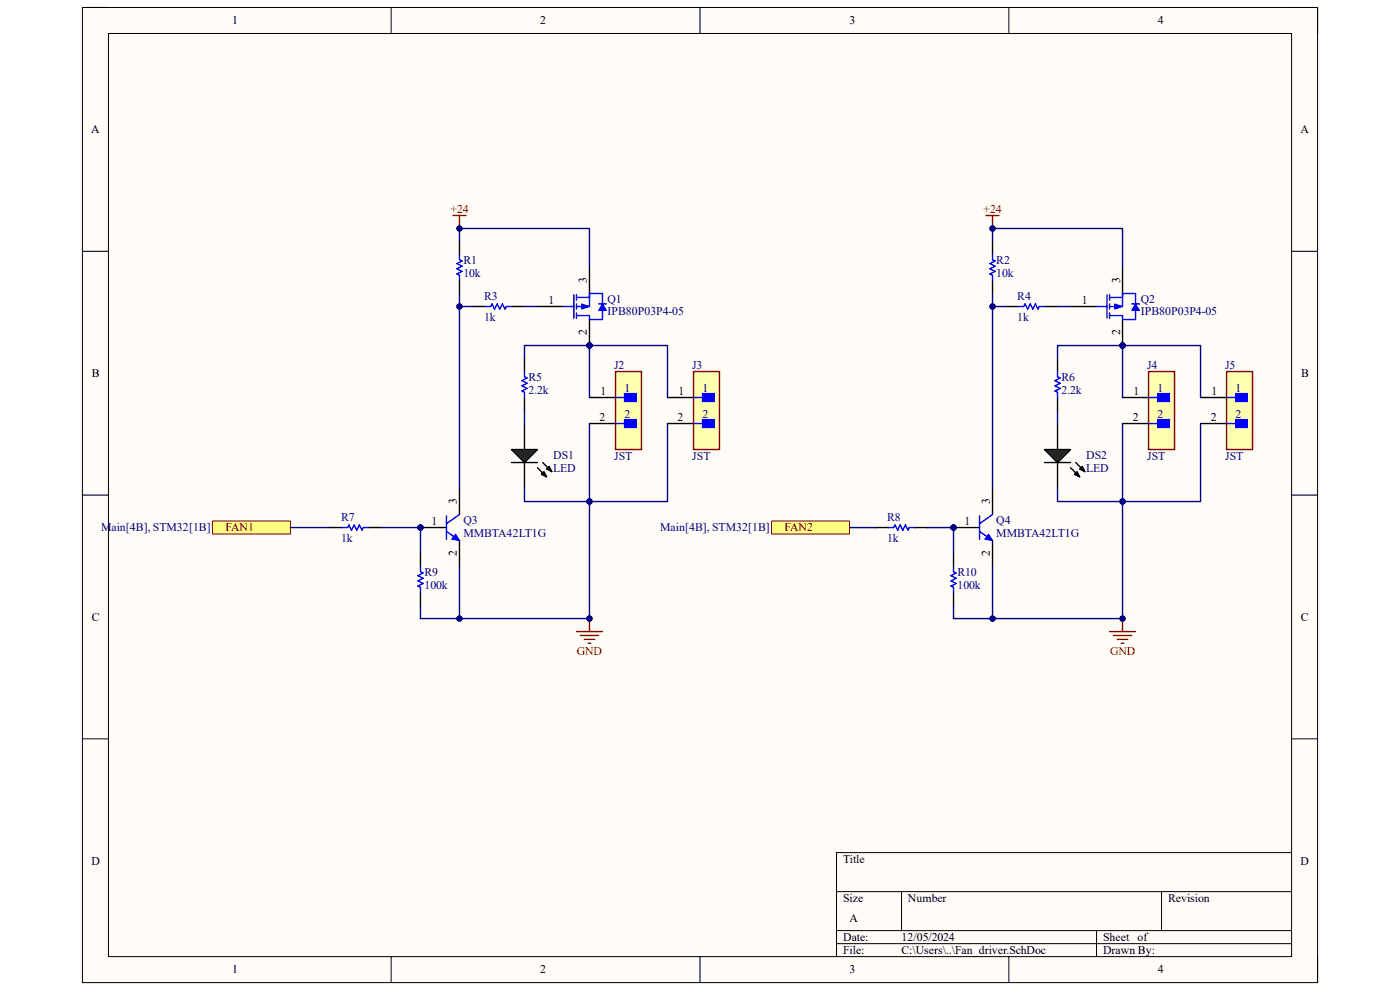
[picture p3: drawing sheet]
<svg xmlns="http://www.w3.org/2000/svg" width="297mm" height="210mm" viewBox="0 0 297 210" stroke-linecap="round" stroke-linejoin="round" font-family="sans-serif">
<path d="M17.5 1.6h262v206.8h-262z" fill-rule="evenodd" fill="#fffcf8"/>
<path d="M17.5 1.6h262v206.8h-262z" fill="none" stroke="#000" stroke-width=".21"/>
<path d="M23 7.1h251v195.8h-251z" fill-rule="evenodd" fill="#fffcf8"/>
<g fill="none" stroke="#000" stroke-width=".21">
<path d="M17.5 1.6h5.5M23 7.1h251v195.8h-251zM83 1.6v5.5M148.5 1.6v5.5M214 1.6v5.5M274 1.6h5.5v5.5M17.5 53.3h5.5M274 53.3h5.5M17.5 105h5.5M274 105h5.5M17.5 156.7h5.5M274 156.7h5.5"/>
<path d="M177.5 189.1h96.5M177.5 197.4h96.5M191.3 189.1v8.3M232.6 197.4v5.5M246.4 189.1v8.3M274 180.9h-96.5v22M83 202.9v5.5M148.5 202.9v5.5M177.5 200.2h96.5M214 202.9v5.5M279.5 202.9v5.5"/>
</g>
<circle cx="89.2" cy="111.9" r=".55" fill="#000080"/>
<circle cx="89.2" cy="111.9" r=".55" fill="none" stroke="#000080" stroke-width=".21"/>
<path d="M89.2 111.9h5.5" fill="none" stroke="#000" stroke-width=".3"/>
<circle cx="89.2" cy="111.9" r=".55" fill="#000080"/>
<circle cx="89.2" cy="111.9" r=".55" fill="none" stroke="#000080" stroke-width=".21"/>
<path d="M97.5 103.6v5.6M97.5 114.7v5.5" fill="none" stroke="#000" stroke-width=".3"/>
<path d="M94.7 112.7l2.8 2M94.7 109.4v5M97.5 109.2l-2.8 1.9" fill="none" stroke="#00f" stroke-width=".3"/>
<path d="M96.6 113.3l.9 1.4-1.7-.3z" fill="#00f"/>
<path d="M96.6 113.3l.9 1.4-1.7-.3z" fill="none" stroke="#00f" stroke-width=".21"/>
<path d="M69.9 111.9h2.7M78.2 111.9h2.7" fill="none" stroke="#000" stroke-width=".3"/>
<path d="M72.6 111.9h1.2l.2-.5 .6 1.1 .5-1.1 .6 1.1 .5-1.1 .6 1.1 .3-.6h1.1" fill="none" stroke="#00f" stroke-width=".3"/>
<path d="M45.1 110.5h16.5v2.8h-16.5z" fill-rule="evenodd" fill="#ffff80"/>
<path d="M45.1 110.5h16.5v2.8h-16.5z" fill="none" stroke="#800000" stroke-width=".21"/>
<path d="M163.7 110.5h16.5v2.8h-16.5z" fill-rule="evenodd" fill="#ffff80"/>
<path d="M163.7 110.5h16.5v2.8h-16.5z" fill="none" stroke="#800000" stroke-width=".21"/>
<circle cx="125.1" cy="73.3" r=".55" fill="#000080"/>
<circle cx="125.1" cy="73.3" r=".55" fill="none" stroke="#000080" stroke-width=".21"/>
<path d="M125.1 56.7v5.6M114 65h5.5M125.1 67.8v5.5" fill="none" stroke="#000" stroke-width=".3"/>
<circle cx="125.1" cy="73.3" r=".55" fill="#000080"/>
<circle cx="125.1" cy="73.3" r=".55" fill="none" stroke="#000080" stroke-width=".21"/>
<path d="M119.5 65h2.3M121.8 62.5v5M122.3 63.1h2.8M122.3 67h2.8M122.3 62.5v1.1M122.3 64.5v1.1M122.3 66.4v1.1M125.1 62.3v2.7h-2.8" fill="none" stroke="#00f" stroke-width=".3"/>
<path d="M123.4 64.5l1.7 .5-1.7 .6z" fill="#00f"/>
<path d="M123.4 64.5l1.7 .5-1.7 .6z" fill="none" stroke="#00f" stroke-width=".21"/>
<path d="M125.1 63.1v-.8h2.7v2.2M127.8 65.8v2h-2.7" fill="none" stroke="#00f" stroke-width=".3"/>
<path d="M127.8 64.5l.8 1.3h-1.6z" fill="#00f"/>
<path d="M127.8 64.5l.8 1.3h-1.6z" fill="none" stroke="#00f" stroke-width=".21"/>
<path d="M97.5 54v1.1l.5 .3-1.1 .5 1.1 .6-1.1 .5 1.1 .6-1.1 .5 .6 .3v1.1M103 65h1.1l.3-.5 .5 1.1 .6-1.1 .5 1.1 .6-1.1 .5 1.1 .3-.6h1.1M125.1 67v.8M127 64.5h1.6M89.2 120.2v1.1l.6 .3-1.1 .5 1.1 .6-1.1 .5 1.1 .6-1.1 .5 .5 .3v1.1" fill="none" stroke="#00f" stroke-width=".3"/>
<path d="M97.5 51.2v2.8M97.5 59.5v2.8M100.2 65h2.8M108.5 65h2.8M89.2 117.4v2.8M89.2 125.7v2.8" fill="none" stroke="#000" stroke-width=".3"/>
<path d="M130.6 78.8h5.5v16.6h-5.5z" fill-rule="evenodd" fill="#ffffb0"/>
<path d="M130.6 78.8h5.5v16.6h-5.5z" fill="none" stroke="#800000" stroke-width=".3"/>
<path d="M132.5 83.5h2.5v1.7h-2.5z" fill-rule="evenodd" fill="#00f"/>
<path d="M130.6 84.3h1.9M132.5 83.5h2.5v1.7h-2.5z" fill="none" stroke="#00f" stroke-width=".3"/>
<path d="M132.5 89h2.5v1.7h-2.5z" fill-rule="evenodd" fill="#00f"/>
<path d="M130.6 89.8h1.9M132.5 89h2.5v1.7h-2.5z" fill="none" stroke="#00f" stroke-width=".3"/>
<path d="M125.1 84.3h5.5M125.1 89.8h5.5" fill="none" stroke="#000" stroke-width=".3"/>
<path d="M147.1 78.8h5.5v16.6h-5.5z" fill-rule="evenodd" fill="#ffffb0"/>
<path d="M147.1 78.8h5.5v16.6h-5.5z" fill="none" stroke="#800000" stroke-width=".3"/>
<path d="M149.1 83.5h2.4v1.7h-2.4z" fill-rule="evenodd" fill="#00f"/>
<path d="M147.1 84.3h2M149.1 83.5h2.4v1.7h-2.4z" fill="none" stroke="#00f" stroke-width=".3"/>
<path d="M149.1 89h2.4v1.7h-2.4z" fill-rule="evenodd" fill="#00f"/>
<path d="M147.1 89.8h2M149.1 89h2.4v1.7h-2.4z" fill="none" stroke="#00f" stroke-width=".3"/>
<path d="M111.3 89.8v5.6M111.3 98.1v5.5M141.6 84.3h5.5M141.6 89.8h5.5" fill="none" stroke="#000" stroke-width=".3"/>
<path d="M108.5 95.4h5.5l-2.7 2.7z" fill="#00bf00"/>
<path d="M111.3 76.1v2.7M108.5 95.4h5.5l-2.7 2.7zM108.5 98.1h5.5M111.3 84.3v2.8M114 99.2l2 2M115.1 98.1l2 1.9M116 99.5l.5-.6 .6 1.1zM115.4 100l.6 1.2-1.1-.6z" fill="none" stroke="#000" stroke-width=".3"/>
<path d="M115.4 100l.6 1.2-1.1-.6zM116 99.5l.5-.6 .6 1.1z" fill="#000"/>
<path d="M111.3 78.8v1.1l.5 .3-1.1 .5 1.1 .6-1.1 .5 1.1 .6-1.1 .6 .6 .2v1.1" fill="none" stroke="#00f" stroke-width=".3"/>
<circle cx="202.3" cy="111.9" r=".55" fill="#000080"/>
<circle cx="202.3" cy="111.9" r=".55" fill="none" stroke="#000080" stroke-width=".21"/>
<path d="M202.3 111.9h5.5" fill="none" stroke="#000" stroke-width=".3"/>
<circle cx="202.3" cy="111.9" r=".55" fill="#000080"/>
<circle cx="202.3" cy="111.9" r=".55" fill="none" stroke="#000080" stroke-width=".21"/>
<path d="M210.6 103.6v5.6M210.6 114.7v5.5" fill="none" stroke="#000" stroke-width=".3"/>
<path d="M207.8 112.7l2.8 2M207.8 109.4v5M210.6 109.2l-2.8 1.9" fill="none" stroke="#00f" stroke-width=".3"/>
<path d="M209.7 113.3l.9 1.4-1.7-.3z" fill="#00f"/>
<path d="M209.7 113.3l.9 1.4-1.7-.3z" fill="none" stroke="#00f" stroke-width=".21"/>
<path d="M185.7 111.9h2.8M194 111.9h2.8" fill="none" stroke="#000" stroke-width=".3"/>
<path d="M188.5 111.9h1.1l.3-.5 .5 1.1 .6-1.1 .5 1.1 .6-1.1 .5 1.1 .3-.6h1.1" fill="none" stroke="#00f" stroke-width=".3"/>
<circle cx="238.1" cy="73.3" r=".55" fill="#000080"/>
<circle cx="238.1" cy="73.3" r=".55" fill="none" stroke="#000080" stroke-width=".21"/>
<path d="M238.1 56.7v5.6M227.1 65h5.5M238.1 67.8v5.5" fill="none" stroke="#000" stroke-width=".3"/>
<circle cx="238.1" cy="73.3" r=".55" fill="#000080"/>
<circle cx="238.1" cy="73.3" r=".55" fill="none" stroke="#000080" stroke-width=".21"/>
<path d="M232.6 65h2.2M234.8 62.5v5M235.4 63.1h2.7M235.4 67h2.7M235.4 62.5v1.1M235.4 64.5v1.1M235.4 66.4v1.1M238.1 62.3v2.7h-2.7" fill="none" stroke="#00f" stroke-width=".3"/>
<path d="M236.5 64.5l1.6 .5-1.6 .6z" fill="#00f"/>
<path d="M236.5 64.5l1.6 .5-1.6 .6z" fill="none" stroke="#00f" stroke-width=".21"/>
<path d="M238.1 63.1v-.8h2.8v2.2M240.9 65.8v2h-2.8" fill="none" stroke="#00f" stroke-width=".3"/>
<path d="M240.9 64.5l.8 1.3h-1.6z" fill="#00f"/>
<path d="M240.9 64.5l.8 1.3h-1.6z" fill="none" stroke="#00f" stroke-width=".21"/>
<path d="M210.6 54v1.1l.5 .3-1.1 .5 1.1 .6-1.1 .5 1.1 .6-1.1 .5 .6 .3v1.1M216.1 65h1.1l.3-.5 .5 1.1 .6-1.1 .5 1.1 .6-1.1 .5 1.1 .3-.6h1.1M238.1 67v.8M240.1 64.5h1.6M202.3 120.2v1.1l.5 .3-1.1 .5 1.1 .6-1.1 .5 1.1 .6-1.1 .5 .6 .3v1.1" fill="none" stroke="#00f" stroke-width=".3"/>
<path d="M210.6 51.2v2.8M210.6 59.5v2.8M213.3 65h2.8M221.6 65h2.8M202.3 117.4v2.8M202.3 125.7v2.8" fill="none" stroke="#000" stroke-width=".3"/>
<path d="M243.7 78.8h5.5v16.6h-5.5z" fill-rule="evenodd" fill="#ffffb0"/>
<path d="M243.7 78.8h5.5v16.6h-5.5z" fill="none" stroke="#800000" stroke-width=".3"/>
<path d="M245.6 83.5h2.5v1.7h-2.5z" fill-rule="evenodd" fill="#00f"/>
<path d="M243.7 84.3h1.9M245.6 83.5h2.5v1.7h-2.5z" fill="none" stroke="#00f" stroke-width=".3"/>
<path d="M245.6 89h2.5v1.7h-2.5z" fill-rule="evenodd" fill="#00f"/>
<path d="M243.7 89.9h1.9M245.6 89h2.5v1.7h-2.5z" fill="none" stroke="#00f" stroke-width=".3"/>
<path d="M238.1 84.3h5.6M238.1 89.9h5.6" fill="none" stroke="#000" stroke-width=".3"/>
<path d="M260.2 78.8h5.5v16.6h-5.5z" fill-rule="evenodd" fill="#ffffb0"/>
<path d="M260.2 78.8h5.5v16.6h-5.5z" fill="none" stroke="#800000" stroke-width=".3"/>
<path d="M262.1 83.5h2.5v1.7h-2.5z" fill-rule="evenodd" fill="#00f"/>
<path d="M260.2 84.3h1.9M262.1 83.5h2.5v1.7h-2.5z" fill="none" stroke="#00f" stroke-width=".3"/>
<path d="M262.1 89h2.5v1.7h-2.5z" fill-rule="evenodd" fill="#00f"/>
<path d="M260.2 89.9h1.9M262.1 89h2.5v1.7h-2.5z" fill="none" stroke="#00f" stroke-width=".3"/>
<path d="M224.4 89.9v5.5M224.4 98.1v5.5M254.7 84.3h5.5M254.7 89.9h5.5" fill="none" stroke="#000" stroke-width=".3"/>
<path d="M221.6 95.4h5.5l-2.7 2.7z" fill="#00bf00"/>
<path d="M224.4 76.1v2.7M221.6 95.4h5.5l-2.7 2.7zM221.6 98.1h5.5M224.4 84.3v2.8M227.1 99.2l1.9 2M228.2 98.1l2 2M229 99.5l.6-.5 .6 1.1zM228.5 100.1l.5 1.1-1.1-.6z" fill="none" stroke="#000" stroke-width=".3"/>
<path d="M228.5 100.1l.5 1.1-1.1-.6zM229 99.5l.6-.5 .6 1.1z" fill="#000"/>
<path d="M224.4 78.8v1.1l.5 .3-1.1 .6 1.1 .5-1.1 .6 1.1 .5-1.1 .6 .6 .2v1.1" fill="none" stroke="#00f" stroke-width=".3"/>
<path d="M97.5 120.2v11" fill="none" stroke="#000080" stroke-width=".3"/>
<circle cx="97.5" cy="131.2" r=".55" fill="#000080"/>
<circle cx="97.5" cy="131.2" r=".55" fill="none" stroke="#000080" stroke-width=".21"/>
<path d="M80.9 111.9h8.3" fill="none" stroke="#000080" stroke-width=".3"/>
<circle cx="89.2" cy="111.9" r=".55" fill="#000080"/>
<circle cx="89.2" cy="111.9" r=".55" fill="none" stroke="#000080" stroke-width=".21"/>
<path d="M61.6 111.9h8.3M89.2 111.9v5.5M180.2 111.9h5.5" fill="none" stroke="#000080" stroke-width=".3"/>
<circle cx="89.2" cy="111.9" r=".55" fill="#000080"/>
<circle cx="89.2" cy="111.9" r=".55" fill="none" stroke="#000080" stroke-width=".21"/>
<path d="M97.5 62.3v2.7h2.7M111.3 65h2.7M89.2 128.5v2.7" fill="none" stroke="#000080" stroke-width=".3"/>
<circle cx="97.5" cy="65" r=".55" fill="#000080"/>
<circle cx="97.5" cy="65" r=".55" fill="none" stroke="#000080" stroke-width=".21"/>
<path d="M97.5 65v38.6" fill="none" stroke="#000080" stroke-width=".3"/>
<circle cx="97.5" cy="65" r=".55" fill="#000080"/>
<circle cx="97.5" cy="65" r=".55" fill="none" stroke="#000080" stroke-width=".21"/>
<path d="M125.1 73.3v11" fill="none" stroke="#000080" stroke-width=".3"/>
<circle cx="125.1" cy="73.3" r=".55" fill="#000080"/>
<circle cx="125.1" cy="73.3" r=".55" fill="none" stroke="#000080" stroke-width=".21"/>
<path d="M125.1 73.3h16.5v11" fill="none" stroke="#000080" stroke-width=".3"/>
<circle cx="125.1" cy="73.3" r=".55" fill="#000080"/>
<circle cx="125.1" cy="73.3" r=".55" fill="none" stroke="#000080" stroke-width=".21"/>
<path d="M125.1 89.8v16.6h16.5v-16.6" fill="none" stroke="#000080" stroke-width=".3"/>
<circle cx="125.1" cy="106.4" r=".55" fill="#000080"/>
<circle cx="125.1" cy="106.4" r=".55" fill="none" stroke="#000080" stroke-width=".21"/>
<path d="M125.1 106.4v24.8h-35.9" fill="none" stroke="#000080" stroke-width=".3"/>
<circle cx="125.1" cy="106.4" r=".55" fill="#000080"/>
<circle cx="125.1" cy="106.4" r=".55" fill="none" stroke="#000080" stroke-width=".21"/>
<circle cx="125.1" cy="131.2" r=".55" fill="#000080"/>
<circle cx="125.1" cy="131.2" r=".55" fill="none" stroke="#000080" stroke-width=".21"/>
<circle cx="97.5" cy="131.2" r=".55" fill="#000080"/>
<circle cx="97.5" cy="131.2" r=".55" fill="none" stroke="#000080" stroke-width=".21"/>
<path d="M125.1 73.3h-13.8v2.8" fill="none" stroke="#000080" stroke-width=".3"/>
<circle cx="125.1" cy="73.3" r=".55" fill="#000080"/>
<circle cx="125.1" cy="73.3" r=".55" fill="none" stroke="#000080" stroke-width=".21"/>
<path d="M111.3 103.6v2.8h13.8" fill="none" stroke="#000080" stroke-width=".3"/>
<circle cx="125.1" cy="106.4" r=".55" fill="#000080"/>
<circle cx="125.1" cy="106.4" r=".55" fill="none" stroke="#000080" stroke-width=".21"/>
<path d="M210.6 120.2v11" fill="none" stroke="#000080" stroke-width=".3"/>
<circle cx="210.6" cy="131.2" r=".55" fill="#000080"/>
<circle cx="210.6" cy="131.2" r=".55" fill="none" stroke="#000080" stroke-width=".21"/>
<path d="M196.8 111.9h5.5" fill="none" stroke="#000080" stroke-width=".3"/>
<circle cx="202.3" cy="111.9" r=".55" fill="#000080"/>
<circle cx="202.3" cy="111.9" r=".55" fill="none" stroke="#000080" stroke-width=".21"/>
<path d="M202.3 111.9v5.5" fill="none" stroke="#000080" stroke-width=".3"/>
<circle cx="202.3" cy="111.9" r=".55" fill="#000080"/>
<circle cx="202.3" cy="111.9" r=".55" fill="none" stroke="#000080" stroke-width=".21"/>
<path d="M210.6 51.2v-2.7h27.5v8.2M202.3 128.5v2.7" fill="none" stroke="#000080" stroke-width=".3"/>
<circle cx="210.6" cy="48.5" r=".55" fill="#000080"/>
<circle cx="210.6" cy="48.5" r=".55" fill="none" stroke="#000080" stroke-width=".21"/>
<path d="M210.6 62.3v2.7h2.7M224.4 65h2.7" fill="none" stroke="#000080" stroke-width=".3"/>
<circle cx="210.6" cy="65" r=".55" fill="#000080"/>
<circle cx="210.6" cy="65" r=".55" fill="none" stroke="#000080" stroke-width=".21"/>
<path d="M210.6 65v38.6" fill="none" stroke="#000080" stroke-width=".3"/>
<circle cx="210.6" cy="65" r=".55" fill="#000080"/>
<circle cx="210.6" cy="65" r=".55" fill="none" stroke="#000080" stroke-width=".21"/>
<path d="M238.1 73.3v11" fill="none" stroke="#000080" stroke-width=".3"/>
<circle cx="238.1" cy="73.3" r=".55" fill="#000080"/>
<circle cx="238.1" cy="73.3" r=".55" fill="none" stroke="#000080" stroke-width=".21"/>
<path d="M238.1 73.3h16.6v11" fill="none" stroke="#000080" stroke-width=".3"/>
<circle cx="238.1" cy="73.3" r=".55" fill="#000080"/>
<circle cx="238.1" cy="73.3" r=".55" fill="none" stroke="#000080" stroke-width=".21"/>
<path d="M238.1 89.9v16.5h16.6v-16.5" fill="none" stroke="#000080" stroke-width=".3"/>
<circle cx="238.1" cy="106.4" r=".55" fill="#000080"/>
<circle cx="238.1" cy="106.4" r=".55" fill="none" stroke="#000080" stroke-width=".21"/>
<path d="M238.1 73.3h-13.7v2.8" fill="none" stroke="#000080" stroke-width=".3"/>
<circle cx="238.1" cy="73.3" r=".55" fill="#000080"/>
<circle cx="238.1" cy="73.3" r=".55" fill="none" stroke="#000080" stroke-width=".21"/>
<path d="M224.4 103.6v2.8h13.7" fill="none" stroke="#000080" stroke-width=".3"/>
<circle cx="238.1" cy="106.4" r=".55" fill="#000080"/>
<circle cx="238.1" cy="106.4" r=".55" fill="none" stroke="#000080" stroke-width=".21"/>
<path d="M238.1 106.4v24.8h-35.8" fill="none" stroke="#000080" stroke-width=".3"/>
<circle cx="238.1" cy="106.4" r=".55" fill="#000080"/>
<circle cx="238.1" cy="106.4" r=".55" fill="none" stroke="#000080" stroke-width=".21"/>
<circle cx="238.1" cy="131.2" r=".55" fill="#000080"/>
<circle cx="238.1" cy="131.2" r=".55" fill="none" stroke="#000080" stroke-width=".21"/>
<circle cx="210.6" cy="131.2" r=".55" fill="#000080"/>
<circle cx="210.6" cy="131.2" r=".55" fill="none" stroke="#000080" stroke-width=".21"/>
<path d="M111.3 87.1v2.7M224.4 87.1v2.8" fill="none" stroke="#000080" stroke-width=".3"/>
<path d="M122.3 134h5.5M123.1 134.8h3.9M124 135.6h2.2M124.8 136.5h.5M125.1 131.2v2.8" fill="none" stroke="#800000" stroke-width=".3"/>
<circle cx="125.1" cy="131.2" r=".55" fill="#000080"/>
<circle cx="125.1" cy="131.2" r=".55" fill="none" stroke="#000080" stroke-width=".21"/>
<path d="M235.4 134h5.5M236.2 134.8h3.9M237 135.6h2.3M237.9 136.5h.5M238.1 131.2v2.8" fill="none" stroke="#800000" stroke-width=".3"/>
<circle cx="238.1" cy="131.2" r=".55" fill="#000080"/>
<circle cx="238.1" cy="131.2" r=".55" fill="none" stroke="#000080" stroke-width=".21"/>
<path d="M97.5 51.2v-2.7h27.6v8.2" fill="none" stroke="#000080" stroke-width=".3"/>
<circle cx="97.5" cy="48.5" r=".55" fill="#000080"/>
<circle cx="97.5" cy="48.5" r=".55" fill="none" stroke="#000080" stroke-width=".21"/>
<path d="M96.1 45.7h2.8M97.5 45.7v2.8" fill="none" stroke="#800000" stroke-width=".3"/>
<circle cx="97.5" cy="48.5" r=".55" fill="#000080"/>
<circle cx="97.5" cy="48.5" r=".55" fill="none" stroke="#000080" stroke-width=".21"/>
<path d="M209.2 45.7h2.7M210.6 45.7v2.8" fill="none" stroke="#800000" stroke-width=".3"/>
<circle cx="210.6" cy="48.5" r=".55" fill="#000080"/>
<circle cx="210.6" cy="48.5" r=".55" fill="none" stroke="#000080" stroke-width=".21"/>
<g font-size="2.5">
<text x="49.3" y="5.2">1</text>
<text x="114.6" y="5.2">2</text>
<text x="180.2" y="5.2">3</text>
<text x="245.6" y="5.2">4</text>
<text x="19.3" y="28.3">A</text>
<text x="275.9" y="28.3">A</text>
<text x="116.4" y="64.5">1</text>
<text x="124.5" y="60.1" transform="rotate(-90 124.5 60.1)">3</text>
<text x="229.5" y="64.5">1</text>
<text x="237.6" y="60.1" transform="rotate(-90 237.6 60.1)">3</text>
<text x="124.5" y="71.1" transform="rotate(-90 124.5 71.1)">2</text>
<text x="237.6" y="71.1" transform="rotate(-90 237.6 71.1)">2</text>
<text x="19.5" y="80">B</text>
<text x="127.4" y="83.8">1</text>
<text x="144" y="83.8">1</text>
<text x="240.5" y="83.8">1</text>
<text x="257" y="83.8">1</text>
<text x="276" y="80">B</text>
<text x="127.2" y="89.3">2</text>
<text x="143.8" y="89.3">2</text>
<text x="240.3" y="89.3">2</text>
<text x="256.9" y="89.3">2</text>
<text x="96.9" y="106.9" transform="rotate(-90 96.9 106.9)">3</text>
<text x="210" y="106.9" transform="rotate(-90 210 106.9)">3</text>
<text x="91.6" y="111.3">1</text>
<text x="204.6" y="111.3">1</text>
<text x="96.9" y="118" transform="rotate(-90 96.9 118)">2</text>
<text x="210" y="118" transform="rotate(-90 210 118)">2</text>
<text x="19.5" y="131.7">C</text>
<text x="276" y="131.7">C</text>
<text x="19.4" y="183.4">D</text>
<text x="178.9" y="183">Title</text>
<text x="275.9" y="183.4">D</text>
<text x="178.9" y="191.3">Size</text>
<text x="192.6" y="191.3">Number</text>
<text x="247.8" y="191.3">Revision</text>
<text x="180.2" y="195.5">A</text>
<text x="178.9" y="199.6">Date:</text>
<text x="178.9" y="202.4">File:</text>
<text x="191.3" y="199.6">12/05/2024</text>
<text x="191.3" y="202.4">C:\Users\..\Fan_driver.SchDoc</text>
<text x="234" y="202.4">Drawn By:</text>
<text x="234" y="199.6">Sheet</text>
<text x="241.4" y="199.6">of</text>
<text x="49.3" y="206.5">1</text>
<text x="114.6" y="206.5">2</text>
<text x="180.2" y="206.5">3</text>
<text x="245.6" y="206.5">4</text>
</g>
<g font-size="2.5" fill="#800000">
<text x="95.6" y="45.2">+24</text>
<text x="208.7" y="45.2">+24</text>
<text x="47.8" y="112.7">FAN1</text>
<text x="166.4" y="112.7">FAN2</text>
<text x="122.4" y="138.9">GND</text>
<text x="235.5" y="138.9">GND</text>
</g>
<g font-size="2.5" fill="#000080">
<text x="98.3" y="55.9">R1</text>
<text x="98.3" y="58.7">10k</text>
<text x="211.4" y="55.9">R2</text>
<text x="211.4" y="58.7">10k</text>
<text x="102.7" y="63.6">R3</text>
<text x="128.9" y="64.2">Q1</text>
<text x="215.8" y="63.6">R4</text>
<text x="242" y="64.2">Q2</text>
<text x="102.7" y="68">1k</text>
<text x="128.9" y="66.9">IPB80P03P4-05</text>
<text x="215.8" y="68">1k</text>
<text x="242" y="66.9">IPB80P03P4-05</text>
<text x="112.1" y="80.7">R5</text>
<text x="112.1" y="83.5">2.2k</text>
<text x="130.3" y="78.3">J2</text>
<text x="132.5" y="83.2">1</text>
<text x="146.9" y="78.3">J3</text>
<text x="149.1" y="83.2">1</text>
<text x="225.2" y="80.7">R6</text>
<text x="225.2" y="83.5">2.2k</text>
<text x="243.4" y="78.3">J4</text>
<text x="245.6" y="83.2">1</text>
<text x="259.9" y="78.3">J5</text>
<text x="262.1" y="83.2">1</text>
<text x="132.5" y="88.7">2</text>
<text x="149.1" y="88.7">2</text>
<text x="245.6" y="88.7">2</text>
<text x="262.1" y="88.7">2</text>
<text x="117.3" y="97.3">DS1</text>
<text x="117.3" y="100">LED</text>
<text x="130.3" y="97.6">JST</text>
<text x="146.9" y="97.6">JST</text>
<text x="230.4" y="97.3">DS2</text>
<text x="230.4" y="100">LED</text>
<text x="243.4" y="97.6">JST</text>
<text x="259.9" y="97.6">JST</text>
<text x="21.5" y="112.7">Main[4B], STM32[1B]</text>
<text x="72.4" y="110.5">R7</text>
<text x="98.3" y="111.1">Q3</text>
<text x="98.3" y="113.8">MMBTA42LT1G</text>
<text x="140.1" y="112.7">Main[4B], STM32[1B]</text>
<text x="188.2" y="110.5">R8</text>
<text x="211.4" y="111.1">Q4</text>
<text x="211.4" y="113.8">MMBTA42LT1G</text>
<text x="72.4" y="114.9">1k</text>
<text x="188.2" y="114.9">1k</text>
<text x="90" y="122.1">R9</text>
<text x="90" y="124.9">100k</text>
<text x="203.1" y="122.1">R10</text>
<text x="203.1" y="124.9">100k</text>
</g>
</svg>
